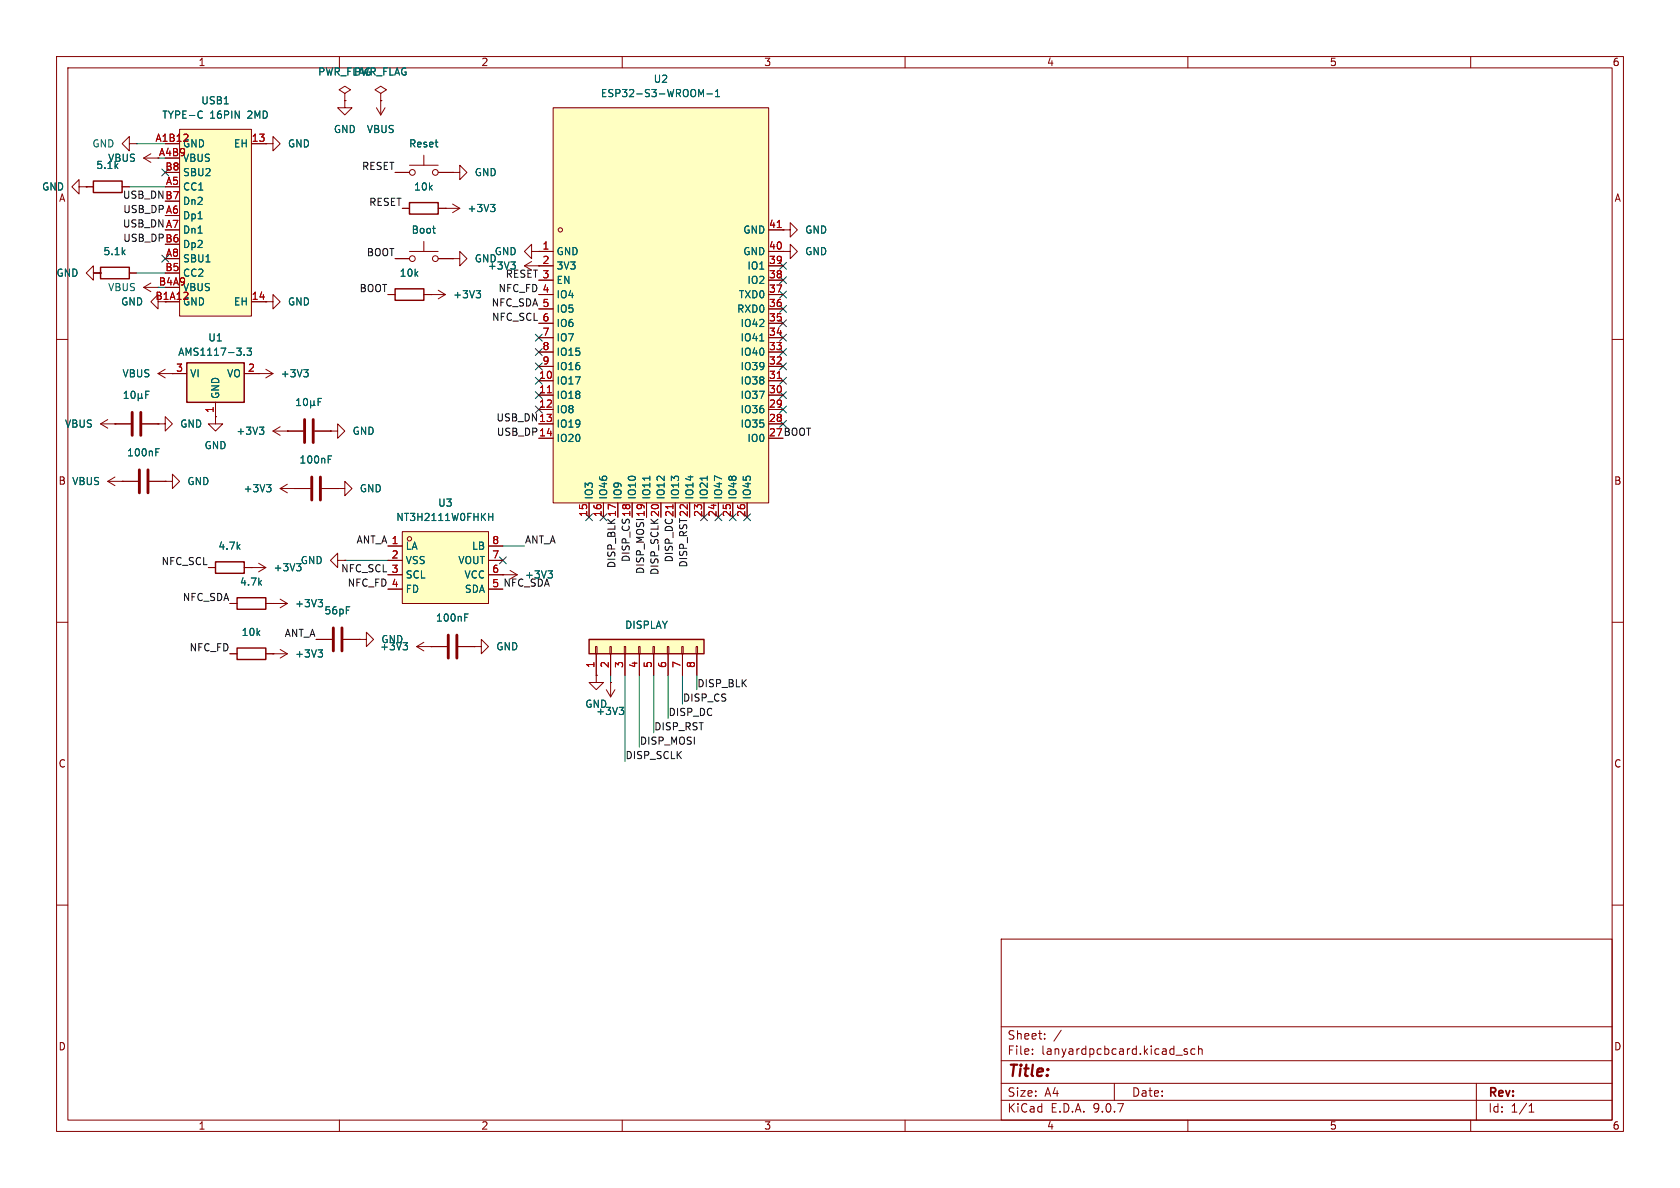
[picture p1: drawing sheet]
<svg xmlns="http://www.w3.org/2000/svg" width="297mm" height="210mm" viewBox="0 0 297 210" stroke-linecap="round" stroke-linejoin="round" font-family="sans-serif">
<g fill="none" stroke="#840000" stroke-width=".18">
<path d="M10 10h277v190h-277zM12 12h273v186h-273zM60 10v2M110 10v2M160 10v2M210 10v2M260 10v2M10 60h2M285 60h2M10 110h2M285 110h2M10 160h2"/>
<path d="M177 166h108v32h-108zM285 160h2M60 198v2M110 198v2M160 198v2M177 194.5h108M177 191.5h108M177 187.5h108M177 181.5h108M182.5 186.3v.1M182.5 185.5v.1M184.7 183.6v.1"/>
<path d="M184.7 182.8v.1M187.6 182.1l-1.3 2M197 191.5v3M207.9 186.5h1.1M209.9 185.5l-.4-.1-.2 .2 .1 .2 .5 .2v.3h-.6M210 198v2M211.2 185.5l-.4-.1-.3 .3v.4l.2 .2h.5M211.9 185.5l.2-.1 .4 .1v.9M211.9 184.9v1.5M260 198v2M261 191.5v6.5M270.3 196.6h.9"/>
<path d="M270.3 195.5l.4-.4v1.5"/>
</g>
<path d="M97.8 19.1h38.1v69.8h-38.1z" fill="#ffffc2"/>
<g fill="none" stroke="#840000" stroke-width=".18">
<path d="M61 16.5l1-.6-1-.7-1.1 .7 1.1 .6v1.3M61 17.8h.1M61 17.8v1.3h1.2l-1.2 1.2-1.3-1.2h1.3M66.5 19.1l.8 1.2M67.3 17.8h.1M67.3 16.5l1-.6-1-.7-1 .7 1 .6v1.3M67.3 17.8v2.5M68.1 19.1l-.8 1.2M97.8 19.1h38.1v69.8h-38.1zM25.4 27.9l1.3 .8M25.4 27.9h2.5M26.7 27.2l-1.3 .7"/>
<path d="M47 25.4h1.3v-1.3l1.2 1.3-1.2 1.3v-1.3M47 25.4h.1M69.8 30.5h2.6M71.1 36.8h1.3M72.4 29.2h5.1M74.9 27.4v1.8M77.5 36.8h3.8M77.5 30.5h2.5M78.7 36.8h.1M80 30.5h1.3v-1.3l1.2 1.3-1.2 1.3v-1.3M80 30.5h.1M80 36.1l1.3 .7"/>
<path d="M81.3 36.8l-1.3 .8M27.9 53.3v-1.2l-1.2 1.2 1.2 1.3v-1.3h1.3M47 53.3h1.3v-1.2l1.2 1.2-1.2 1.3v-1.3M47 53.3h.1M68.6 52.1h1.2M69.8 45.7h2.6M72.4 44.5h5.1M74.9 52.1h3.8M74.9 42.7v1.8M76.2 52.1h.1M77.5 51.3l1.2 .8M77.5 45.7h2.5"/>
<path d="M78.7 52.1l-1.2 .7M80 45.7h1.3v-1.2l1.2 1.2-1.2 1.3v-1.3M80 45.7h.1M94 44.5v-1.3l-1.3 1.3 1.3 1.2v-1.2h1.2M95.2 44.5h.1M95.2 44.5h2.6M95.2 47h2.6M95.2 49.5h2.6M95.2 52.1h2.6M95.2 54.6h2.6M95.2 57.2h2.6M95.2 59.7h2.6"/>
<path d="M135.9 44.5h2.5M135.9 47h2.5M135.9 49.5h2.5M135.9 52.1h2.5M135.9 54.6h2.5M135.9 57.2h2.5M135.9 59.7h2.5M135.9 40.6h2.5M45.7 66h.1M45.7 66h2.6M47 65.3l1.3 .7M48.3 66l-1.3 .8"/>
<path d="M95.2 62.2h2.6M95.2 64.8h2.6M95.2 67.3h2.6M95.2 69.9h2.6M95.2 72.4h2.6M95.2 74.9h2.6M95.2 77.5h2.6M135.9 62.2h2.5M135.9 64.8h2.5M135.9 67.3h2.5M135.9 69.9h2.5M135.9 72.4h2.5"/>
<path d="M135.9 74.9h2.5M45.7 99.6l1.3 .7M59.7 99.1v-1.3l-1.3 1.3 1.3 1.2v-1.2h1.3M61 99.1h.1M104.1 88.9v2.5M106.7 88.9v2.5M109.2 88.9v2.5M111.8 88.9v2.5M114.3 88.9v2.5M116.8 88.9v2.5M119.4 88.9v2.5M121.9 88.9v2.5"/>
<path d="M124.5 88.9v2.5M127 88.9v2.5M129.5 88.9v2.5M132.1 88.9v2.5M44.4 100.3h.1M44.4 100.3h2.6M47 100.3l-1.3 .8M48.3 115.6h.1M48.3 106.7h.1M48.3 115.6h2.5M48.3 106.7h2.5M49.5 114.8l1.3 .8"/>
<path d="M49.5 105.9l1.3 .8M50.8 115.6l-1.3 .7M50.8 106.7l-1.3 .7M55.9 113h2.8M60.7 113h2.8M63.5 113h1.3v-1.2l1.2 1.2-1.2 1.3v-1.3M63.5 113h.1M73.7 114.3h5.3M73.7 114.3l1.2 .8M74.9 113.5l-1.2 .8M76.2 114.3h.1M81 114.3h2.8"/>
<path d="M83.8 114.3h1.3v-1.3l1.3 1.3-1.3 1.3v-1.3M83.8 114.3h.1M88.9 101.6h.1M88.9 101.6h2.5M90.2 100.8l1.2 .8M91.4 101.6l-1.2 .8"/>
<circle cx="72.9" cy="30.5" r=".51"/>
<circle cx="77" cy="30.5" r=".51"/>
<circle cx="72.9" cy="45.7" r=".51"/>
<circle cx="77" cy="45.7" r=".51"/>
<circle cx="99.1" cy="40.6" r=".38"/>
</g>
<path d="M137.4 40.2h.7M96.8 69.4h.7M137.4 66.9h.7M119 89.2v.7" fill="none" stroke="#a90000" stroke-width=".18"/>
<g fill="none" stroke="#006464" stroke-width=".18">
<path d="M123.9 16.7l.5-.9v1.3M125 16.6h.9M126.5 17.1h.7M126.5 16.2l.3-.4v1.3M86.7 36.1h.8l-.4 .5M87.3 36.6l.2 .3v.3l-.2 .2M76.5 40.4h.5M76.8 41.2h.2M84.2 51.4h.8l-.5 .5M84.7 51.9l.3 .2v.3l-.3 .2M53.7 65.3h.8l-.4 .5M54.2 65.8l.3 .3v.3l-.3 .2"/>
<path d="M134.3 60.3h.7M52.4 99.6h.8M114.9 84.2v.7M125 84.2v.7M53.2 100.4v.3l-.2 .2M56.2 114.9h.8l-.4 .5M56.2 106h.8l-.4 .5M56.8 115.4l.2 .2v.3l-.2 .2M56.8 106.5l.2 .2v.3M71.3 113.6h.7l-.4 .5M71.8 114.1l.2 .2v.3l-.2 .3M82.2 109.1h.4"/>
<path d="M82.2 108.5h.6M96.9 100.9h.8l-.5 .5M97.4 101.4l.3 .2v.3"/>
</g>
<path d="M72.4 35.8h5.1v2h-5.1zM69.8 51.1h5.1v2h-5.1z" fill="none" stroke="#840000" stroke-width=".25"/>
<path d="M58.9 111v4.1M60.5 111v4.1M79.2 112.3v4M80.8 112.3v4" fill="none" stroke="#840000" stroke-width=".51"/>
<path d="M71.1 94h15.3v12.7h-15.3z" fill="#ffffc2"/>
<g fill="none" stroke="#840000" stroke-width=".18">
<path d="M68.6 96.5h2.5M68.6 99.1h2.5M71.1 94h15.3v12.7h-15.3zM86.4 96.5h2.5M86.4 99.1h2.5M68.6 101.6h2.5M68.6 104.1h2.5M86.4 101.6h2.5M86.4 104.1h2.5M105.4 119.4v1.3h1.3l-1.3 1.2-1.3-1.2h1.3M105.4 119.4h.1M107.2 121.9l.7 1.3"/>
<path d="M107.9 120.7h.1M107.9 120.7v2.5M108.7 121.9l-.8 1.3"/>
<circle cx="72.4" cy="95.3" r=".38"/>
</g>
<path d="M86.4 91.4h.7M87.1 90.7v1.3M109.5 125h.7l-.4 .5M110 125.5l.2 .3v.3l-.2 .2" fill="none" stroke="#006464" stroke-width=".18"/>
<path d="M104.1 113h20.4v2.6h-20.4z" fill="#ffffc2"/>
<path d="M16.5 32h5.1v2h-5.1zM17.8 47.2h5.1v2.1h-5.1zM38.1 99.3h5.1v2h-5.1zM41.9 114.6h5.1v2h-5.1zM41.9 105.7h5.1v2h-5.1zM104.1 113h20.4v2.6h-20.4z" fill="none" stroke="#840000" stroke-width=".25"/>
<g fill="none" stroke="#840000" stroke-width=".18">
<path d="M14 33v-1.2l-1.3 1.2 1.3 1.3v-1.3h1.2M15.2 33h.1M15.2 33h1.3M21.6 33h1.3M22.9 25.4v-1.3l-1.3 1.3 1.3 1.3v-1.3h1.2M24.1 25.4h.1M15.2 48.3l1.3-1.3v1.3h1.3h-1.3v1.2zM17.8 48.3h.1M22.9 48.3h1.2M25.4 50.8l1.3 .8M25.4 50.8h2.5M26.7 50l-1.3 .8"/>
<path d="M38.1 73.7v1.2h1.3l-1.3 1.3-1.3-1.3h1.3M38.1 73.7h.1M48.3 76.2l1.2 .8M48.3 76.2h5.3M49.5 75.4l-1.2 .8M50.8 76.2h.1M55.6 76.2h2.8M58.4 76.2h1.3v-1.3l1.3 1.3-1.3 1.3v-1.3M58.4 76.2h.1M29.2 85.1h1.3v-1.3l1.2 1.3-1.2 1.3v-1.3M29.2 85.1h.1M49.5 86.4l1.3 .7"/>
<path d="M49.5 86.4h5.4M50.8 85.6l-1.3 .8M52.1 86.4h.1M56.9 86.4h2.8M59.7 86.4h1.3v-1.3l1.2 1.3-1.2 1.2v-1.2M59.7 86.4h.1M36.8 100.3h1.3M40.6 115.6h1.3M40.6 106.7h1.3M43.2 100.3h1.2M47 115.6h1.3M47 106.7h1.3"/>
<path d="M105.3 114.3h.2v1.3h-.2zM105.4 115.6v3.8M107.8 114.3h.3v1.3h-.3zM107.9 115.6v3.8M110.4 114.3h.2v1.3h-.2zM110.5 115.6v3.8M112.9 114.3h.3v1.3h-.3zM113 115.6v3.8M115.4 114.3h.3v1.3h-.3zM115.6 115.6v3.8M118 114.3h.2v1.3h-.2zM118.1 115.6v3.8"/>
<path d="M120.5 114.3h.3v1.3h-.3zM120.6 115.6v3.8M123.1 114.3h.2v1.3h-.2zM123.2 115.6v3.8"/>
</g>
<g fill="none" stroke="#006464" stroke-width=".18">
<path d="M45.9 75.5h.7l-.4 .5M46.4 76l.2 .2v.3l-.2 .3M52.4 70.8l.4-.4v1.3M52.4 71.7h.8M53.8 70.6l.1-.2a.68 .68 0 0 1 .5 .7 .68 .68 0 0 1-.5 .6l-.1-.1-.2-.4zM54.9 71.5l.2 .2h.2l.2-.2M54.9 70.9v1.2M55.5 71.5l.2 .2M55.5 70.9v.6M56.2 71h.5M56.8 70.4h-.6v1.3M47.1 85.7h.8l-.4 .5"/>
<path d="M47.7 86.2l.2 .2v.3l-.2 .2M58 81.2h.5M58 80.6h.6"/>
</g>
<path d="M53.8 74.2v4M55.4 74.2v4M55.1 84.3v4.1M56.6 84.3v4.1" fill="none" stroke="#840000" stroke-width=".51"/>
<path d="M33 64.1h10.2v7h-10.2z" fill="#ffffc2"/>
<path d="M33 64.1h10.2v7h-10.2z" fill="none" stroke="#840000" stroke-width=".25"/>
<g fill="none" stroke="#840000" stroke-width=".18">
<path d="M138.4 40.6h1.3v-1.2l1.3 1.2-1.3 1.3v-1.3M138.4 40.6h.1M138.4 44.5h1.3v-1.3l1.3 1.3-1.3 1.2v-1.2M138.4 44.5h.1M17.8 74.9h5.3M17.8 74.9l1.2 .8M19 74.2l-1.2 .7M20.3 74.9h.1M25.1 74.9h2.8M27.9 74.9h1.3v-1.2l1.3 1.2-1.3 1.3v-1.3M27.9 74.9h.1M27.9 66h5.1"/>
<path d="M27.9 66l1.3 .8M29.2 65.3l-1.3 .7M30.5 66h.1M38.1 71.1v2.6M43.2 66h2.5M19 85.1l1.3 .8M19 85.1h5.4M20.3 84.3l-1.3 .8M21.6 85.1h.1M26.4 85.1h2.8"/>
</g>
<g fill="none" stroke="#006464" stroke-width=".18">
<path d="M22 70.4h.7M22 69.5l.3-.3v1.2M23.3 69.3l.2-.1a.68 .68 0 0 1 .4 .6 .68 .68 0 0 1-.4 .6l-.2-.1-.1-.4zM24.4 70.2l.2 .2h.3l.1-.2M24.4 69.6v1.3M25 70.2l.2 .2M25 69.6v.6M25.8 69.8h.4M26.4 69.2h-.6v1.2M27.5 79.9h.5M27.5 79.3h.7M43.2 62.7v.1"/>
<path d="M43.7 61.5h.7l-.4 .5 .4 .1v.6l-.2 .1-.5-.1"/>
</g>
<path d="M23.4 72.9v4.1M24.9 72.9v4.1M24.6 83.1v4M26.2 83.1v4" fill="none" stroke="#840000" stroke-width=".51"/>
<path d="M31.7 22.9h12.7v33h-12.7z" fill="#ffffc2"/>
<g fill="none" stroke="#840000" stroke-width=".18">
<path d="M61 17.8h.1M67.3 17.8h.1M15.2 33h.1M15.2 33h1.3M21.6 33h1.3M31.7 22.9h12.7v33h-12.7zM44.4 25.4h2.6M47 25.4h.1M69.8 30.5h2.6M71.1 36.8h1.3M77.5 36.8h1.2M77.5 30.5h2.5"/>
<path d="M78.7 36.8h.1M80 30.5h.1M16.5 48.3h1.3M17.8 48.3h.1M22.9 48.3h1.2M44.4 53.3h2.6M47 53.3h.1M68.6 52.1h1.2M69.8 45.7h2.6M74.9 52.1h1.3M76.2 52.1h.1M77.5 45.7h2.5"/>
<path d="M80 45.7h.1M92.7 47l1.3 .8M92.7 47h5.1M94 46.2l-1.3 .8M95.2 44.5h.1M95.2 44.5h2.6M95.2 49.5h2.6M95.2 52.1h2.6M95.2 54.6h2.6M95.2 57.2h2.6M95.2 59.7h2.6M135.9 47h2.5"/>
<path d="M135.9 44.5h2.5M135.9 49.5h2.5M135.9 52.1h2.5M135.9 54.6h2.5M135.9 57.2h2.5M135.9 59.7h2.5M135.9 40.6h2.5M138.4 40.6h.1M138.4 44.5h.1M20.3 74.9h.1M20.3 74.9h2.8M25.1 74.9h2.8"/>
<path d="M27.9 74.9h.1M30.5 66h.1M30.5 66h2.5M38.1 73.7h.1M38.1 71.1v2.6M43.2 66h2.5M45.7 66h.1M50.8 76.2h.1M50.8 76.2h2.8M55.6 76.2h2.8M58.4 76.2h.1M95.2 62.2h2.6"/>
<path d="M95.2 64.8h2.6M95.2 67.3h2.6M95.2 69.9h2.6M95.2 72.4h2.6M95.2 74.9h2.6M95.2 77.5h2.6M135.9 62.2h2.5M135.9 64.8h2.5M135.9 67.3h2.5M135.9 69.9h2.5M135.9 72.4h2.5M135.9 74.9h2.5"/>
<path d="M21.6 85.1h.1M21.6 85.1h2.8M26.4 85.1h2.8M29.2 85.1h.1M52.1 86.4h.1M52.1 86.4h2.8M56.9 86.4h2.8M59.7 86.4h.1M61 99.1h.1M68.6 96.5h2.5M68.6 99.1h2.5M86.4 96.5h2.5"/>
<path d="M86.4 99.1h2.5M104.1 88.9v2.5M106.7 88.9v2.5M109.2 88.9v2.5M111.8 88.9v2.5M114.3 88.9v2.5M116.8 88.9v2.5M119.4 88.9v2.5M121.9 88.9v2.5M124.5 88.9v2.5M127 88.9v2.5M129.5 88.9v2.5"/>
<path d="M132.1 88.9v2.5M36.8 100.3h1.3M40.6 115.6h1.3M40.6 106.7h1.3M43.2 100.3h1.2M44.4 100.3h.1M47 115.6h1.3M47 106.7h1.3M48.3 115.6h.1M48.3 106.7h.1M55.9 113h2.8M60.7 113h2.8"/>
<path d="M63.5 113h.1M68.6 101.6h2.5M68.6 104.1h2.5M76.2 114.3h.1M76.2 114.3h2.8M81 114.3h2.8M83.8 114.3h.1M86.4 101.6h2.5M86.4 104.1h2.5M88.9 101.6h.1M105.4 119.4h.1M105.4 115.6v3.8"/>
<path d="M107.9 115.6v3.8M110.5 115.6v3.8M113 115.6v3.8M115.6 115.6v3.8M118.1 115.6v3.8M120.6 115.6v3.8M123.2 115.6v3.8M107.9 120.7h.1"/>
</g>
<path d="M33.2 23.8v.5M137.4 40.2h.7M96.8 69.4h.7M137.4 66.9h.7M119 89.2v.7" fill="none" stroke="#a90000" stroke-width=".18"/>
<g fill="none" stroke="#006464" stroke-width=".18">
<path d="M35.5 19.6l.3 .2M123.9 16.7l.5-.9v1.3M125 16.6h.9M126.5 17.1h.7M126.5 16.2l.3-.4v1.3M35.8 20.8l-.3 .1M86.7 36.1h.8l-.4 .5M87.3 36.6l.2 .3v.3l-.2 .2M76.5 40.4h.5M76.8 41.2h.2M84.2 51.4h.8l-.5 .5M84.7 51.9l.3 .2v.3l-.3 .2"/>
<path d="M90.3 46.3h.8l-.4 .5M90.8 46.8l.3 .2v.3M22 70.4h.7M22 69.5l.3-.3v1.2M23.3 69.3l.2-.1a.68 .68 0 0 1 .4 .6 .68 .68 0 0 1-.4 .6l-.2-.1-.1-.4zM24.4 70.2l.2 .2h.3l.1-.2M24.4 69.6v1.3M25 70.2l.2 .2M25 69.6v.6M25.8 69.8h.4M26.4 69.2h-.6v1.2M27.5 79.9h.5"/>
<path d="M27.5 79.3h.7M43.2 62.7v.1M43.7 61.5h.7l-.4 .5 .4 .1v.6l-.2 .1-.5-.1M45.9 75.5h.7l-.4 .5M46.4 76l.2 .2v.3l-.2 .3M52.4 70.8l.4-.4v1.3M52.4 71.7h.8M53.7 65.3h.8l-.4 .5M53.8 70.6l.1-.2a.68 .68 0 0 1 .5 .7 .68 .68 0 0 1-.5 .6l-.1-.1-.2-.4zM54.2 65.8l.3 .3v.3l-.3 .2M54.9 71.5l.2 .2h.2l.2-.2M54.9 70.9v1.2"/>
<path d="M55.5 71.5l.2 .2M55.5 70.9v.6M56.2 71h.5M56.8 70.4h-.6v1.3M134.3 60.3h.7M47.1 85.7h.8l-.4 .5M47.7 86.2l.2 .2v.3l-.2 .2M52.4 99.6h.8M58 81.2h.5M58 80.6h.6M86.4 91.4h.7M87.1 90.7v1.3"/>
<path d="M114.9 84.2v.7M125 84.2v.7M53.2 100.4v.3l-.2 .2M56.2 114.9h.8l-.4 .5M56.2 106h.8l-.4 .5M56.8 115.4l.2 .2v.3l-.2 .2M56.8 106.5l.2 .2v.3M71.3 113.6h.7l-.4 .5M71.8 114.1l.2 .2v.3l-.2 .3M82.2 109.1h.4M82.2 108.5h.6M96.9 100.9h.8l-.5 .5"/>
<path d="M97.4 101.4l.3 .2v.3M109.5 125h.7l-.4 .5M110 125.5l.2 .3v.3l-.2 .2"/>
</g>
<g fill="none" stroke="#009600" stroke-width=".18">
<path d="M22.9 33h6.3M24.1 25.4h5.1M16.5 48.3h1.3M24.1 48.3h5.1M61 99.1h7.6M88.9 96.5h3.8M107.9 119.4v1.3M110.5 119.4v15.2M113 119.4v12.7M115.6 119.4v10.1M118.1 119.4v7.6M120.6 119.4v5.1"/>
<path d="M123.2 119.4v2.5"/>
</g>
<g fill="none" stroke="#000084" stroke-width=".18">
<path d="M28.6 29.9l1.2 1.2M29.8 29.9l-1.2 1.2M28.6 45.1l1.2 1.2M29.8 45.1l-1.2 1.2M94.6 59.1l1.3 1.2M95.9 59.1l-1.3 1.2M137.8 51.5l1.2 1.2M137.8 59.1l1.2 1.2M137.8 56.5l1.2 1.3M137.8 54l1.2 1.2M137.8 48.9l1.2 1.2M137.8 46.4l1.2 1.2"/>
<path d="M139 59.1l-1.2 1.2M139 51.5l-1.2 1.2M139 56.5l-1.2 1.3M139 54l-1.2 1.2M139 48.9l-1.2 1.2M139 46.4l-1.2 1.2M94.6 71.8l1.3 1.2M94.6 69.2l1.3 1.3M94.6 66.7l1.3 1.2M94.6 64.2l1.3 1.2M94.6 61.6l1.3 1.2M95.9 71.8l-1.3 1.2"/>
<path d="M95.9 69.2l-1.3 1.3M95.9 66.7l-1.3 1.2M95.9 64.2l-1.3 1.2M95.9 61.6l-1.3 1.2M137.8 69.2l1.2 1.3M137.8 64.2l1.2 1.2M137.8 66.7l1.2 1.2M137.8 71.8l1.2 1.2M137.8 61.6l1.2 1.2M137.8 74.3l1.2 1.2M139 69.2l-1.2 1.3M139 64.2l-1.2 1.2"/>
<path d="M139 66.7l-1.2 1.2M139 71.8l-1.2 1.2M139 61.6l-1.2 1.2M139 74.3l-1.2 1.2M88.3 98.5l1.2 1.2M89.5 98.5l-1.2 1.2M103.5 90.8l1.2 1.2M104.7 90.8l-1.2 1.2M106.1 90.8l1.2 1.2M107.3 90.8l-1.2 1.2M123.9 90.8l1.2 1.2M125.1 90.8l-1.2 1.2"/>
<path d="M126.4 90.8l1.2 1.2M127.6 90.8l-1.2 1.2M128.9 90.8l1.2 1.2M130.1 90.8l-1.2 1.2M131.5 90.8l1.2 1.2M132.7 90.8l-1.2 1.2"/>
</g>
<text font-size="2.8" fill="#840000" x="178" y="190.9">Title:</text>
<g font-size="2.1" fill="#840000">
<text x="178" y="184">Sheet:</text>
<text x="178" y="186.7">File:</text>
<text x="184.1" y="186.7">lanyardpcbcard.kicad_sch</text>
<text x="178" y="196.9">KiCad</text>
<text x="178" y="194.1">Size:</text>
<text x="184.7" y="194.1">A4</text>
<text x="185.7" y="196.9">E.D.A.</text>
<text x="193.3" y="196.9">9.0.7</text>
<text x="200" y="194.1">Date:</text>
<text x="263" y="194.3">Rev:</text>
<text x="263" y="196.9">Id:</text>
<text x="267.1" y="196.9">1/1</text>
</g>
<g font-size="1.8" fill="#840000">
<text x="35" y="11.9">1</text>
<text x="85" y="11.9">2</text>
<text x="135" y="11.9">3</text>
<text x="185" y="11.9">4</text>
<text x="235" y="11.9">5</text>
<text x="285" y="11.9">6</text>
<text x="10.3" y="35.9">A</text>
<text x="285.3" y="35.9">A</text>
<text x="95.8" y="46.7">2</text>
<text x="27.4" y="53.1">B1A12</text>
<text x="135.8" y="77.2">27 BOOT</text>
<text x="10.3" y="85.9">B</text>
<text x="285.3" y="85.9">B</text>
<text x="10.3" y="135.9">C</text>
<text x="285.3" y="135.9">C</text>
<text x="10.3" y="185.9">D</text>
<text x="285.3" y="185.9">D</text>
<text x="35" y="199.9">1</text>
<text x="85" y="199.9">2</text>
<text x="135" y="199.9">3</text>
<text x="185" y="199.9">4</text>
<text x="235" y="199.9">5</text>
<text x="285" y="199.9">6</text>
</g>
<g font-size="1.8" fill="#006464">
<text x="56.1" y="13.6">PWR_FLAG</text>
<text x="62.5" y="13.6">PWR_FLAG</text>
<text x="106.1" y="17.4">ESP32-S3-WROOM-1</text>
<text x="115.5" y="14.8">U2</text>
<text x="28.6" y="21.2">TYPE-C</text>
<text x="35.5" y="18.6">USB1</text>
<text x="37.1" y="21.2">16PIN</text>
<text x="43.9" y="21.2">2MD</text>
<text x="58.9" y="23.7">GND</text>
<text x="64.8" y="23.7">VBUS</text>
<text x="16.2" y="26.3">GND</text>
<text x="19" y="28.8">VBUS</text>
<text x="32.3" y="28.8">VBUS</text>
<text x="41.3" y="26.3">EH</text>
<text x="50.8" y="26.3">GND</text>
<text x="72.2" y="26.3">Reset</text>
<text x="7.3" y="33.9">GND</text>
<text x="16.9" y="30.1">5.1k</text>
<text x="32.3" y="31.3">SBU2</text>
<text x="32.3" y="33.9">CC1</text>
<text x="73.1" y="33.9">10k</text>
<text x="83.8" y="31.3">GND</text>
<text x="32.3" y="36.4">Dn2</text>
<text x="32.3" y="39">Dp1</text>
<text x="32.3" y="41.5">Dn1</text>
<text x="72.7" y="41.5">Boot</text>
<text x="82.6" y="37.7">+3V3</text>
<text x="131.3" y="41.5">GND</text>
<text x="142.2" y="41.5">GND</text>
<text x="18.2" y="45.3">5.1k</text>
<text x="32.3" y="44">Dp2</text>
<text x="32.3" y="46.6">SBU1</text>
<text x="83.8" y="46.6">GND</text>
<text x="86.1" y="47.9">+3V3</text>
<text x="87.4" y="45.3">GND</text>
<text x="98.3" y="45.3">GND</text>
<text x="98.3" y="47.9">3V3</text>
<text x="131.3" y="45.3">GND</text>
<text x="132" y="47.9">IO1</text>
<text x="142.2" y="45.3">GND</text>
<text x="9.9" y="49.1">GND</text>
<text x="19" y="51.7">VBUS</text>
<text x="70.6" y="49.1">10k</text>
<text x="80" y="52.9">+3V3</text>
<text x="89.3" y="49.2">RESET 3</text>
<text x="98.3" y="50.4">EN</text>
<text x="98.3" y="52.9">IO4</text>
<text x="130.5" y="52.9">TXD0</text>
<text x="132" y="50.4">IO2</text>
<text x="21.3" y="54.2">GND</text>
<text x="41.3" y="54.2">EH</text>
<text x="50.8" y="54.2">GND</text>
<text x="98.3" y="55.5">IO5</text>
<text x="98.3" y="58">IO6</text>
<text x="130.2" y="55.5">RXD0</text>
<text x="130.8" y="58">IO42</text>
<text x="31.4" y="63.1">AMS1117-3.3</text>
<text x="36.7" y="60.6">U1</text>
<text x="98.3" y="60.6">IO7</text>
<text x="98.3" y="63.1">IO15</text>
<text x="98.3" y="65.6">IO16</text>
<text x="130.8" y="60.6">IO41</text>
<text x="130.8" y="63.1">IO40</text>
<text x="130.8" y="65.6">IO39</text>
<text x="21.6" y="66.9">VBUS</text>
<text x="33.5" y="66.9">VI</text>
<text x="39" y="70.6" transform="rotate(-90 39 70.6)">GND</text>
<text x="40" y="66.9">VO</text>
<text x="49.5" y="66.9">+3V3</text>
<text x="98.3" y="68.2">IO17</text>
<text x="98.3" y="70.7">IO18</text>
<text x="130.8" y="68.2">IO38</text>
<text x="130.8" y="70.7">IO37</text>
<text x="11.4" y="75.8">VBUS</text>
<text x="31.8" y="75.8">GND</text>
<text x="41.7" y="77.1">+3V3</text>
<text x="62.2" y="77.1">GND</text>
<text x="98.3" y="73.3">IO8</text>
<text x="98.3" y="75.8">IO19</text>
<text x="130.8" y="73.3">IO36</text>
<text x="130.8" y="75.8">IO35</text>
<text x="22.4" y="80.9">100nF</text>
<text x="36.1" y="79.6">GND</text>
<text x="52.8" y="82.1">100nF</text>
<text x="98.3" y="78.3">IO20</text>
<text x="132" y="78.3">IO0</text>
<text x="12.7" y="86">VBUS</text>
<text x="33" y="86">GND</text>
<text x="43" y="87.2">+3V3</text>
<text x="63.5" y="87.2">GND</text>
<text x="77.4" y="89.8">U3</text>
<text x="105" y="88.4" transform="rotate(-90 105 88.4)">IO3</text>
<text x="107.5" y="88.4" transform="rotate(-90 107.5 88.4)">IO46</text>
<text x="110.1" y="88.4" transform="rotate(-90 110.1 88.4)">IO9</text>
<text x="112.6" y="88.4" transform="rotate(-90 112.6 88.4)">IO10</text>
<text x="115.2" y="88.4" transform="rotate(-90 115.2 88.4)">IO11</text>
<text x="117.7" y="88.4" transform="rotate(-90 117.7 88.4)">IO12</text>
<text x="120.2" y="88.4" transform="rotate(-90 120.2 88.4)">IO13</text>
<text x="122.8" y="88.4" transform="rotate(-90 122.8 88.4)">IO14</text>
<text x="125.3" y="88.4" transform="rotate(-90 125.3 88.4)">IO21</text>
<text x="127.9" y="88.4" transform="rotate(-90 127.9 88.4)">IO47</text>
<text x="130.4" y="88.4" transform="rotate(-90 130.4 88.4)">IO48</text>
<text x="132.9" y="88.4" transform="rotate(-90 132.9 88.4)">IO45</text>
<text x="70" y="92.3">NT3H2111W0FHKH</text>
<text x="38.5" y="97.4">4.7k</text>
<text x="48.3" y="101.2">+3V3</text>
<text x="53.1" y="99.9">GND</text>
<text x="71.6" y="97.4">LA</text>
<text x="71.6" y="99.9">VSS</text>
<text x="80.9" y="99.9">VOUT</text>
<text x="83.4" y="97.4">LB</text>
<text x="42.3" y="103.7">4.7k</text>
<text x="52.1" y="107.5">+3V3</text>
<text x="71.6" y="102.5">SCL</text>
<text x="71.6" y="105">FD</text>
<text x="82" y="102.5">VCC</text>
<text x="82.1" y="105">SDA</text>
<text x="86.9" y="103.9">5 NFC_SDA</text>
<text x="92.7" y="102.5">+3V3</text>
<text x="42.6" y="112.6">10k</text>
<text x="57.3" y="108.8">56pF</text>
<text x="67.3" y="113.9">GND</text>
<text x="77" y="110.1">100nF</text>
<text x="110.4" y="111.4">DISPLAY</text>
<text x="52.1" y="116.4">+3V3</text>
<text x="67.1" y="115.2">+3V3</text>
<text x="87.6" y="115.2">GND</text>
<text x="103.4" y="125.3">GND</text>
<text x="105.3" y="126.6">+3V3</text>
</g>
<g font-size="1.8" fill="#a90000">
<text x="27.4" y="25.1">A1B12</text>
<text x="28" y="27.7">A4B9</text>
<text x="32.3" y="26.3">GND</text>
<text x="44.4" y="25.1">13</text>
<text x="29.1" y="30.2">B8</text>
<text x="29.1" y="35.3">B7</text>
<text x="29.2" y="32.8">A5</text>
<text x="29.2" y="37.8">A6</text>
<text x="29.2" y="40.4">A7</text>
<text x="135.8" y="40.4">41</text>
<text x="29.1" y="42.9">B6</text>
<text x="29.2" y="45.5">A8</text>
<text x="95.8" y="44.2">1</text>
<text x="135.8" y="44.2">40</text>
<text x="135.8" y="46.7">39</text>
<text x="28" y="50.5">B4A9</text>
<text x="29.1" y="48">B5</text>
<text x="32.3" y="49.1">CC2</text>
<text x="32.3" y="51.7">VBUS</text>
<text x="44.4" y="53.1">14</text>
<text x="95.8" y="49.3">3</text>
<text x="95.8" y="51.8">4</text>
<text x="135.8" y="49.3">38</text>
<text x="135.8" y="51.8">37</text>
<text x="32.3" y="54.2">GND</text>
<text x="95.8" y="59.4">7</text>
<text x="95.8" y="54.4">5</text>
<text x="95.8" y="56.9">6</text>
<text x="135.8" y="54.4">36</text>
<text x="135.8" y="56.9">35</text>
<text x="135.8" y="59.4">34</text>
<text x="31" y="65.8">3</text>
<text x="43.7" y="65.8">2</text>
<text x="95.8" y="62">8</text>
<text x="95.8" y="64.5">9</text>
<text x="135.8" y="62">33</text>
<text x="135.8" y="64.5">32</text>
<text x="95.2" y="67.1">10</text>
<text x="95.2" y="69.6">11</text>
<text x="135.8" y="67.1">31</text>
<text x="135.8" y="69.6">30</text>
<text x="37.8" y="73.1" transform="rotate(-90 37.8 73.1)">1</text>
<text x="95.2" y="72.1">12</text>
<text x="95.2" y="74.7">13</text>
<text x="95.2" y="77.2">14</text>
<text x="135.8" y="72.1">29</text>
<text x="135.8" y="74.7">28</text>
<text x="135.8" y="77.2">27</text>
<text x="103.9" y="91.5" transform="rotate(-90 103.9 91.5)">15</text>
<text x="106.4" y="91.5" transform="rotate(-90 106.4 91.5)">16</text>
<text x="109" y="91.5" transform="rotate(-90 109 91.5)">17</text>
<text x="111.5" y="91.5" transform="rotate(-90 111.5 91.5)">18</text>
<text x="114" y="91.5" transform="rotate(-90 114 91.5)">19</text>
<text x="116.6" y="91.5" transform="rotate(-90 116.6 91.5)">20</text>
<text x="119.1" y="91.5" transform="rotate(-90 119.1 91.5)">21</text>
<text x="121.7" y="91.5" transform="rotate(-90 121.7 91.5)">22</text>
<text x="124.2" y="91.5" transform="rotate(-90 124.2 91.5)">23</text>
<text x="126.7" y="91.5" transform="rotate(-90 126.7 91.5)">24</text>
<text x="129.3" y="91.5" transform="rotate(-90 129.3 91.5)">25</text>
<text x="131.8" y="91.5" transform="rotate(-90 131.8 91.5)">26</text>
<text x="69.1" y="98.8">2</text>
<text x="69.1" y="96.3">1</text>
<text x="69.1" y="101.3">3</text>
<text x="86.9" y="96.3">8</text>
<text x="86.9" y="98.8">7</text>
<text x="86.9" y="101.3">6</text>
<text x="69.1" y="103.9">4</text>
<text x="86.9" y="103.9">5</text>
<text x="105.2" y="118.2" transform="rotate(-90 105.2 118.2)">1</text>
<text x="107.7" y="118.2" transform="rotate(-90 107.7 118.2)">2</text>
<text x="110.2" y="118.2" transform="rotate(-90 110.2 118.2)">3</text>
<text x="112.8" y="118.2" transform="rotate(-90 112.8 118.2)">4</text>
<text x="115.3" y="118.2" transform="rotate(-90 115.3 118.2)">5</text>
<text x="117.9" y="118.2" transform="rotate(-90 117.9 118.2)">6</text>
<text x="120.4" y="118.2" transform="rotate(-90 120.4 118.2)">7</text>
<text x="122.9" y="118.2" transform="rotate(-90 122.9 118.2)">8</text>
</g>
<g font-size="1.8" fill="#0f0f0f">
<text x="21.6" y="35.2">USB_DN B7</text>
<text x="63.9" y="30.1">RESET</text>
<text x="21.6" y="40.3">USB_DN A7</text>
<text x="21.7" y="37.8">USB_DP A6</text>
<text x="65.2" y="36.5">RESET</text>
<text x="21.7" y="42.8">USB_DP B6</text>
<text x="64.7" y="45.4">BOOT</text>
<text x="63.5" y="51.7">BOOT</text>
<text x="88" y="51.7">NFC_FD 4</text>
<text x="86.8" y="54.3">NFC_SDA 5</text>
<text x="86.9" y="56.8">NFC_SCL 6</text>
<text x="87.7" y="74.6">USB_DN 13</text>
<text x="87.7" y="77.1">USB_DP 14</text>
<text x="28.5" y="100">NFC_SCL</text>
<text x="60.2" y="101.3">NFC_SCL 3</text>
<text x="62.9" y="96.2">ANT_A 1</text>
<text x="92.7" y="96.2">ANT_A</text>
<text x="108.9" y="100.5" transform="rotate(-90 108.9 100.5)">DISP_BLK 17</text>
<text x="111.4" y="99.4" transform="rotate(-90 111.4 99.4)">DISP_CS 18</text>
<text x="114" y="101.6" transform="rotate(-90 114 101.6)">DISP_MOSI 19</text>
<text x="116.5" y="101.7" transform="rotate(-90 116.5 101.7)">DISP_SCLK 20</text>
<text x="119" y="99.5" transform="rotate(-90 119 99.5)">DISP_DC 21</text>
<text x="121.6" y="100.4" transform="rotate(-90 121.6 100.4)">DISP_RST22</text>
<text x="32.2" y="106.3">NFC_SDA</text>
<text x="61.4" y="103.8">NFC_FD 4</text>
<text x="50.2" y="112.7">ANT_A</text>
<text x="33.4" y="115.2">NFC_FD</text>
<text x="120.6" y="124.1">DISP_CS</text>
<text x="123.2" y="121.6">DISP_BLK</text>
<text x="113" y="131.7">DISP_MOSI</text>
<text x="115.6" y="129.2">DISP_RST</text>
<text x="118.1" y="126.7">DISP_DC</text>
<text x="110.5" y="134.3">DISP_SCLK</text>
</g>
</svg>
